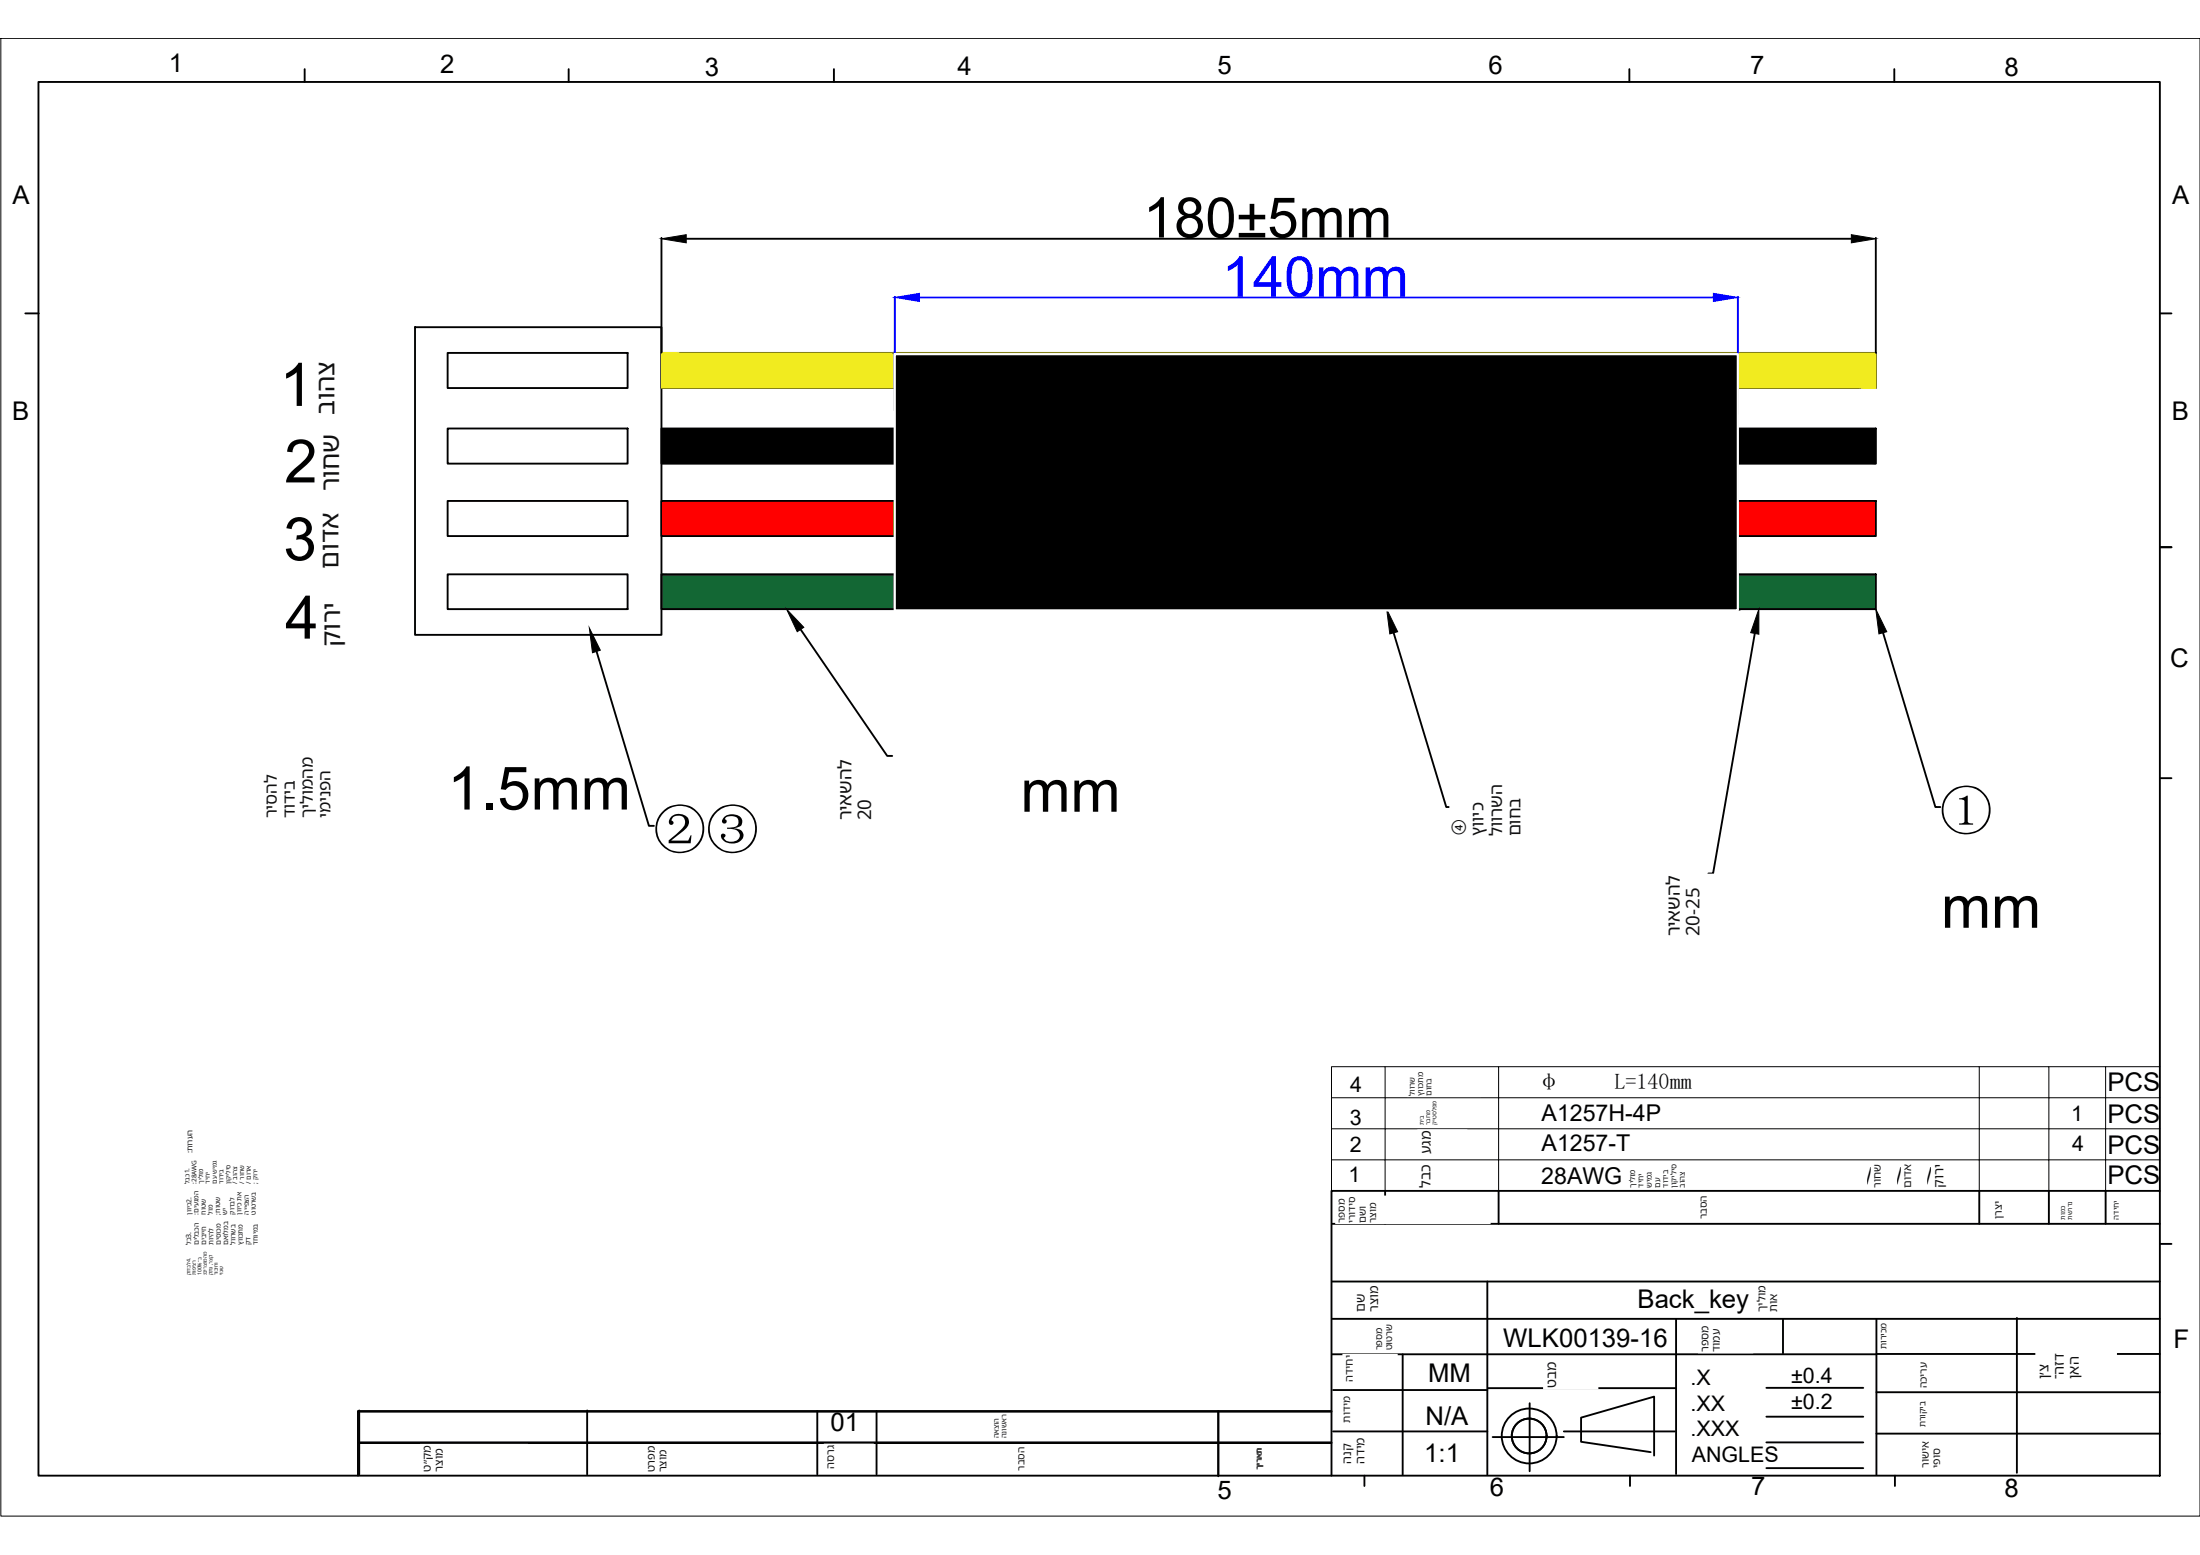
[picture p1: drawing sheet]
<svg xmlns="http://www.w3.org/2000/svg" width="297mm" height="210mm" viewBox="0 0 297 210" stroke-linecap="round" stroke-linejoin="round" font-family="sans-serif">
<!-- layer: 0 -->
<g fill="none" stroke="#000" stroke-width=".25">
<path d="M5.2 11.1h286.4v188.1h-286.4zM41.1 9.3v1.8M76.8 9.3v1.8M112.6 9.3v1.8M220 9.3v1.8M255.8 9.3v1.8M89.3 32.1v15.5M92.7 32.2h157.3M253.3 32.1v15.5M3.4 42.3h1.8M56 44.2h33.3v41.5h-33.3zM60.4 47.6h24.3v4.8h-24.3z"/>
<path d="M60.4 57.8h24.3v4.8h-24.3zM89.3 57.8h164v4.8h-164zM89.3 47.6h164v4.8h-164zM291.6 42.3h1.6M60.4 77.5h24.3v4.7h-24.3zM60.4 67.6h24.3v4.8h-24.3zM89.3 67.6h164v4.8h-164zM89.3 77.5h164v4.7h-164zM291.6 73.8h1.6M291.6 73.9h1.6M80.5 87.9l7.1 23.6h.7M108.1 85l11.7 17h.7"/>
<path d="M188.2 85.4l7.1 23.5h.6M236.9 85.5l-5.6 32.4h-.6M254.2 85.4l7.1 23.5h.7M291.6 105h1.6M179.9 178h111.7M179.9 173h111.7M179.9 165.2h111.7M187 160.8v4.4M200.8 173v26.1M202.3 160.8v4.4M226.3 178v21M240.7 178v4.7"/>
<path d="M253.4 178v21.1M267.2 160.8v4.4M272.3 177.9v20.9M276.6 160.8v4.4M284.3 160.8v4.4M291.6 160.8h-111.8v38.4M291.6 167.9h1.6M48.3 190.5h131.5M48.5 194.7h131.3M48.5 194.8h131.3M48.5 190.4v8.6M79.3 190.4v8.6"/>
<path d="M110.3 190.5v8.5M118.3 190.5v8.5M164.5 190.5v8.8M179.8 190.6h-131.5v8.6M179.9 182.8h73.5M180 187.6h20.8M180 193.2h20.8M184.2 199.2v1.4M189.4 182.8v16.3M200.9 187.4h25.4M201.5 194h9.6M206.5 189.4v9.2"/>
<path d="M211.1 193.2h15M220.1 199.2v1.4M222.9 196l-9.4-1.4v-3.2l9.8-2.9v8M238.5 187.3h13.1M238.5 191.2h13.1M238.5 194.7h13.1M238.5 198.2h13.1M253.4 182.8h38.2M253.4 187.9h38.2M253.4 193.5h38.2M255.8 199.2v1.4M285.3 182.8h.1"/>
<circle cx="206.5" cy="193.8" r="3.7"/>
<circle cx="206.5" cy="193.8" r="2.35"/>
</g>
<!-- layer: DIM -->
<path d="M.1 5.2h296.9v199.5h-296.9z" fill="none" stroke="#000" stroke-width=".14"/>
<!-- layer: 0 -->
<path d="M179.8 148.2v-4.2h7.2v4.2h-7.2v4.2M187 144h15.3v4.2h-15.3v4.2h-7.2v4.2M202.3 144h64.9v4.2h-64.9v4.2h-15.3v4.2h15.3v4.2M267.2 144h9.4v4.2h-9.4v4.2h-64.9v4.2h64.9v4.2M276.6 144h7.7v4.2h-7.7v4.2h-9.4v4.2h9.4v4.2M284.3 144h7.3M291.6 148.2h-7.3v4.2h-7.7v4.2h7.7v4.2M291.6 152.4h-7.3v4.2h7.3M179.8 160.8v-4.2h7.2v4.2" fill="none" stroke="#000" stroke-width=".14"/>
<path d="M89.3 67.6l164 4.8v-4.8zM89.3 67.6l164 4.8h-164z" fill="#f00" stroke="#f00" stroke-width=".14"/>
<path d="M89.3 77.5l164 4.7v-4.7zM89.3 77.5l164 4.7h-164z" fill="#136734" stroke="#136734" stroke-width=".14"/>
<g fill="#000" stroke="#000" stroke-width=".14">
<path d="M89.3 32.2l3.4-.5v1.1zM250 31.7l3.3 .5-3.3 .6zM79.6 84.8l1.5 3-1.1 .3zM106.2 82.2l2.3 2.5-.9 .6zM187.2 82.2l1.5 3.1-1.1 .3zM237.5 82.2v3.4l-1.1-.2zM253.3 82.2l1.4 3.1-1 .3z"/>
<path d="M120.8 47.8l113.8 34.6v-34.6zM120.8 47.8l113.8 34.6h-113.8z"/>
<path d="M89.3 57.8l164 4.8v-4.8zM89.3 57.8l164 4.8h-164z"/>
</g>
<path d="M89.3 47.6l164 4.8v-4.8zM89.3 47.6l164 4.8h-164z" fill="#f1eb1f" stroke="#f1eb1f" stroke-width=".14"/>
<path d="M120.8 40.1v15.3M124.1 40.1h107.2M234.6 40.1v15.8" fill="none" stroke="#00f" stroke-width=".25"/>
<g fill="#00f" stroke="#00f" stroke-width=".14">
<path d="M120.8 40.1l3.3-.5v1.1z"/>
<path d="M231.3 39.6l3.3 .5-3.3 .6z"/>
</g>
<path d="M120.8 47.8h113.8v34.6h-113.8z" fill="none" stroke="#fff" stroke-width=".3"/>
<g fill="#fff" stroke="#fff" stroke-width=".35">
<path d="M180.5 161.6h20.6v3.5h-20.6z"/>
<path d="M278.1 162.2h5v2.5h-5z"/>
<path d="M285.2 162.1h5.1v2.5h-5.1z"/>
<path d="M182.8 173.5h14.2v3.5h-14.2z"/>
<path d="M185.6 178.7h7.1v3.6h-7.1z"/>
<path d="M181.4 182.9h7.1v3.6h-7.1z"/>
<path d="M181.1 188.5h7.1v3.5h-7.1z"/>
<path d="M181 194h7.2v3.6h-7.2z"/>
<path d="M208.5 183.8h7.1v3.6h-7.1z"/>
<path d="M229.4 179h7.1v3.5h-7.1z"/>
<path d="M253.7 178.6h12.5v3.5h-12.5z"/>
<path d="M259 189.1h7.1v3.6h-7.1z"/>
<path d="M259.2 194.6h7.1v3.5h-7.1z"/>
<path d="M259 183.9h7.1v3.5h-7.1z"/>
<path d="M269.1 162.1h6.2v2.5h-6.2z"/>
<path d="M169.4 195.5h6v2.9h-6z"/>
<path d="M275 182.6h10.7v3.6h-10.7z"/>
<path d="M56.9 195.1h14.2v3.5h-14.2z"/>
<path d="M111.4 195h6.4v3.2h-6.4z"/>
<path d="M137.2 195.3h6.4v3.2h-6.4z"/>
<path d="M169.4 195.4h6v2.9h-6z"/>
<path d="M134 190.9h12.8v3.2h-12.8z"/>
<path d="M87.2 195.2h14.2v3.6h-14.2z"/>
<path d="M229.3 161.3h6.4v3.2h-6.4z"/>
<path d="M191.5 157.1h6.4v3.2h-6.4z"/>
<path d="M191.5 152.6h6.4v3.2h-6.4z"/>
<path d="M191.6 148.6h6.4v3.2h-6.4z"/>
<path d="M190.1 144.7h9.6v3.2h-9.6z"/>
<path d="M237.1 173.5h10.7v3.6h-10.7z"/>
<path d="M219.9 157.1h32v3.2h-32z"/>
<path d="M252.8 157.1h3.2v3.2h-3.2z"/>
<path d="M256.8 157.1h3.2v3.2h-3.2z"/>
<path d="M260.9 157.1h3.2v3.2h-3.2z"/>
<path d="M25.1 152.5h9.6v3.2h-9.6z"/>
<path d="M24.9 156.6h68.8v3.2h-68.8z"/>
<path d="M25.1 160.8h38.4v3.2h-38.4z"/>
<path d="M25 164.9h48.1v3.2h-48.1z"/>
<path d="M25.1 169h65.6v3.2h-65.6z"/>
<path d="M195.9 105.8h21.3v7.1h-21.3z"/>
<path d="M42.2 47.7h8.3v8.3h-8.3z"/>
<path d="M42.9 58h8.3v8.3h-8.3z"/>
<path d="M42.8 68.5h8.3v8.3h-8.3z"/>
<path d="M43 79.1h8.3v8.3h-8.3z"/>
<path d="M35.5 102.1h24.9v8.3h-24.9z"/>
<path d="M112.9 102.4h24.9v8.3h-24.9z"/>
<path d="M224.7 118.1h37.4v8.3h-37.4z"/>
</g>
<g font-size="8.1">
<text x="37.7" y="54.8">1</text>
<text x="38.4" y="65.1">2</text>
<text x="38.3" y="75.6">3</text>
<text x="38.5" y="86.2">4</text>
<text x="60.4" y="109.3">1.5mm</text>
<text x="137.8" y="109.6">mm</text>
<text x="262.1" y="125.2">mm</text>
</g>
<text font-size="7.6" x="154.3" y="32.1">180±5mm</text>
<text font-size="7.6" fill="#00f" x="165" y="40">140mm</text>
<g font-size="7.1">
<text x="261.9" y="111.9">①</text>
<text x="88.3" y="114.4">②③</text>
</g>
<g font-size="3.5">
<text x="22.8" y="9.7">1</text>
<text x="59.4" y="9.8">2</text>
<text x="95.2" y="10.3">3</text>
<text x="129.3" y="10.1">4</text>
<text x="164.4" y="10">5</text>
<text x="201" y="10">6</text>
<text x="236.3" y="10">7</text>
<text x="270.6" y="10.2">8</text>
<text x="1.7" y="27.6">A</text>
<text x="293.3" y="27.6">A</text>
<text x="1.6" y="56.7">B</text>
<text x="293.2" y="56.7">B</text>
<text x="293" y="90.1">C</text>
<text x="284.6" y="147.3">PCS</text>
<text x="284.6" y="151.7">PCS</text>
<text x="284.6" y="155.8">PCS</text>
<text x="284.6" y="159.8">PCS</text>
<text x="221.1" y="176.6">Back_key</text>
<text x="203" y="181.8">WLK00139-16</text>
<text x="293.4" y="182">F</text>
<text x="192.8" y="186.6">MM</text>
<text x="112.1" y="193.2">01</text>
<text x="192.3" y="197.3">1:1</text>
<text x="192.5" y="192.3">N/A</text>
<text x="164.4" y="202.4">5</text>
<text x="201.2" y="202">6</text>
<text x="236.5" y="201.8">7</text>
<text x="270.6" y="202.1">8</text>
</g>
<g font-size="3.5" fill="#111">
<text x="45.1" y="56" transform="rotate(-90 45.1 56)">בוהצ</text>
<text x="45.8" y="66.3" transform="rotate(-90 45.8 66.3)">רוחש</text>
<text x="45.7" y="76.8" transform="rotate(-90 45.7 76.8)">םודא</text>
<text x="45.9" y="87.4" transform="rotate(-90 45.9 87.4)">קורי</text>
</g>
<g font-size="3.1">
<text x="208.1" y="155.4">A1257-T</text>
<text x="208.1" y="151.4">A1257H-4P</text>
<text x="208.1" y="159.9">28AWG</text>
<text x="251.9" y="159.9">/</text>
<text x="256" y="159.9">/</text>
<text x="260" y="159.9">/</text>
</g>
<g font-size="3">
<text x="207.6" y="147">φ</text>
<text x="218" y="147">L=140mm</text>
</g>
<g font-size="2.9">
<text x="182.3" y="147.5">4</text>
<text x="182.2" y="151.9">3</text>
<text x="182.3" y="155.5">2</text>
<text x="279.6" y="151.3">1</text>
<text x="279.8" y="155.3">4</text>
<text x="182.1" y="159.6">1</text>
<text x="228.2" y="187">.X</text>
<text x="228.2" y="190.4">.XX</text>
<text x="241.8" y="186.7">±0.4</text>
<text x="241.8" y="190.2">±0.2</text>
<text x="228.2" y="193.9">.XXX</text>
<text x="228.4" y="197.4">ANGLES</text>
</g>
<g font-size="2.5" fill="#111">
<text x="115" y="110.7" transform="rotate(-90 115 110.7)">ריאשהל</text>
<text x="117.6" y="110.7" transform="rotate(-90 117.6 110.7)">20</text>
<text x="226.8" y="126.4" transform="rotate(-90 226.8 126.4)">ריאשהל</text>
<text x="229.5" y="126.4" transform="rotate(-90 229.5 126.4)">20-25</text>
</g>
<g font-size="2.4" fill="#111">
<text x="197.8" y="112.9" transform="rotate(-90 197.8 112.9)">4</text>
<text x="200.3" y="112.9" transform="rotate(-90 200.3 112.9)">ץוויכ</text>
<text x="202.8" y="112.9" transform="rotate(-90 202.8 112.9)">לוורשה</text>
<text x="205.3" y="112.9" transform="rotate(-90 205.3 112.9)">םוחב</text>
</g>
<g font-size="2.3" fill="#111">
<text x="37.4" y="110.4" transform="rotate(-90 37.4 110.4)">ריסהל</text>
<text x="39.8" y="110.4" transform="rotate(-90 39.8 110.4)">דודיב</text>
<text x="42.2" y="110.4" transform="rotate(-90 42.2 110.4)">ךילומהמ</text>
<text x="44.6" y="110.4" transform="rotate(-90 44.6 110.4)">ימינפה</text>
</g>
<g font-size="2" fill="#111">
<text x="193.2" y="155.8" transform="rotate(-90 193.2 155.8)">עגמ</text>
<text x="193.1" y="160.3" transform="rotate(-90 193.1 160.3)">לבכ</text>
<text x="276.6" y="186.2" transform="rotate(-90 276.6 186.2)">ן׳צ</text>
<text x="278.6" y="186.2" transform="rotate(-90 278.6 186.2)">־הזד</text>
<text x="280.7" y="186.2" transform="rotate(-90 280.7 186.2)">ןאה</text>
</g>
<g font-size="1.9" fill="#111">
<text x="262.4" y="160.3" transform="rotate(-90 262.4 160.3)">קורי</text>
<text x="210.1" y="187.4" transform="rotate(-90 210.1 187.4)">טבמ</text>
</g>
<g font-size="1.7" fill="#111">
<text x="184.3" y="177" transform="rotate(-90 184.3 177)">םש</text>
<text x="186.1" y="177" transform="rotate(-90 186.1 177)">רצומ</text>
<text x="182.4" y="197.6" transform="rotate(-90 182.4 197.6)">הנק</text>
<text x="184.2" y="197.6" transform="rotate(-90 184.2 197.6)">הדימ</text>
</g>
<g font-size="1.6" fill="#111">
<text x="58.2" y="198.6" transform="rotate(-90 58.2 198.6)">ט״קמ</text>
<text x="59.8" y="198.6" transform="rotate(-90 59.8 198.6)">רצומ</text>
</g>
<g font-size="1.5" fill="#111">
<text x="254" y="160.3" transform="rotate(-90 254 160.3)">רוחש</text>
<text x="258.1" y="160.3" transform="rotate(-90 258.1 160.3)">םודא</text>
<text x="270.3" y="164.6" transform="rotate(-90 270.3 164.6)">ןרצי</text>
<text x="238.4" y="177.1" transform="rotate(-90 238.4 177.1)">ךילומ</text>
<text x="240" y="177.1" transform="rotate(-90 240 177.1)">תוא</text>
<text x="230.7" y="182.5" transform="rotate(-90 230.7 182.5)">רפסמ</text>
<text x="232.2" y="182.5" transform="rotate(-90 232.2 182.5)">דומע</text>
<text x="182.7" y="186.5" transform="rotate(-90 182.7 186.5)">הדיחי</text>
<text x="88.4" y="198.8" transform="rotate(-90 88.4 198.8)">טרפמ</text>
<text x="90" y="198.8" transform="rotate(-90 90 198.8)">רצומ</text>
<text x="112.6" y="198.2" transform="rotate(-90 112.6 198.2)">הסרג</text>
<text x="260.4" y="198.1" transform="rotate(-90 260.4 198.1)">רושיא</text>
<text x="262" y="198.1" transform="rotate(-90 262 198.1)">יפוס</text>
</g>
<g font-size="1.4" fill="#111">
<text x="181.6" y="165.1" transform="rotate(-90 181.6 165.1)">רפסמ</text>
<text x="183" y="165.1" transform="rotate(-90 183 165.1)">ירודיס</text>
<text x="184.4" y="165.1" transform="rotate(-90 184.4 165.1)">םשו</text>
<text x="185.8" y="165.1" transform="rotate(-90 185.8 165.1)">רצומ</text>
<text x="230.4" y="164.5" transform="rotate(-90 230.4 164.5)">רבסה</text>
<text x="260.2" y="187.4" transform="rotate(-90 260.2 187.4)">הכירע</text>
<text x="182.3" y="192" transform="rotate(-90 182.3 192)">תודימ</text>
<text x="138.3" y="198.5" transform="rotate(-90 138.3 198.5)">רבסה</text>
</g>
<g font-size="1.3" fill="#111">
<text x="186.6" y="182.3" transform="rotate(-90 186.6 182.3)">רפסמ</text>
<text x="188" y="182.3" transform="rotate(-90 188 182.3)">טוטרש</text>
</g>
<g font-size="1.2" fill="#111">
<text x="254.7" y="182.1" transform="rotate(-90 254.7 182.1)">תוריכמ</text>
<text x="260" y="192.7" transform="rotate(-90 260 192.7)">תרוקיב</text>
</g>
<g font-size="1.1" fill="#111">
<text x="191" y="147.9" transform="rotate(-90 191 147.9)">לוורש</text>
<text x="192.2" y="147.9" transform="rotate(-90 192.2 147.9)">ץווכתמ</text>
<text x="193.3" y="147.9" transform="rotate(-90 193.3 147.9)">םוחב</text>
<text x="26" y="155.7" transform="rotate(-90 26 155.7)">:</text>
<text x="26" y="155.4" transform="rotate(-90 26 155.4)">תורעה</text>
<text x="220.8" y="160.3" transform="rotate(-90 220.8 160.3)">ךילומ</text>
<text x="221.9" y="160.3" transform="rotate(-90 221.9 160.3)">דיחי</text>
<text x="223" y="160.3" transform="rotate(-90 223 160.3)">שימג</text>
<text x="224.1" y="160.3" transform="rotate(-90 224.1 160.3)">םע</text>
<text x="225.2" y="160.3" transform="rotate(-90 225.2 160.3)">דודיב</text>
<text x="226.4" y="160.3" transform="rotate(-90 226.4 160.3)">ןוקיליס</text>
<text x="227.5" y="160.3" transform="rotate(-90 227.5 160.3)">בוהצ</text>
<text x="286.1" y="164.6" transform="rotate(-90 286.1 164.6)">הדיחי</text>
<text x="170.4" y="198.4" transform="rotate(-90 170.4 198.4)">ךיראת</text>
</g>
<g font-size="1" fill="#111">
<text x="134.8" y="194.1" transform="rotate(-90 134.8 194.1)">האצוה</text>
<text x="135.9" y="194.1" transform="rotate(-90 135.9 194.1)">הנושאר</text>
</g>
<g font-size=".9" fill="#111">
<text x="25.6" y="159.8" transform="rotate(-90 25.6 159.8)">לבכ1.</text>
<text x="26.5" y="159.8" transform="rotate(-90 26.5 159.8)">:28AWG</text>
<text x="27.4" y="159.8" transform="rotate(-90 27.4 159.8)">ךילומ</text>
<text x="28.4" y="159.8" transform="rotate(-90 28.4 159.8)">דיחי</text>
<text x="29.3" y="159.8" transform="rotate(-90 29.3 159.8)">םע שימג</text>
<text x="30.2" y="159.8" transform="rotate(-90 30.2 159.8)">דודיב</text>
<text x="31.1" y="159.8" transform="rotate(-90 31.1 159.8)">ןוקיליס</text>
<text x="32" y="159.8" transform="rotate(-90 32 159.8)">/ בוהצ</text>
<text x="32.9" y="159.8" transform="rotate(-90 32.9 159.8)">/ רוחש</text>
<text x="33.9" y="159.8" transform="rotate(-90 33.9 159.8)">/ םודא</text>
<text x="34.8" y="159.8" transform="rotate(-90 34.8 159.8)">;</text>
<text x="34.8" y="159.3" transform="rotate(-90 34.8 159.3)">קורי</text>
<text x="25.8" y="164" transform="rotate(-90 25.8 164)">ןוויכ2.</text>
<text x="26.8" y="164" transform="rotate(-90 26.8 164)">:</text>
<text x="26.8" y="163.7" transform="rotate(-90 26.8 163.7)">םיעגמה</text>
<text x="27.8" y="164" transform="rotate(-90 27.8 164)">חוטש</text>
<text x="28.8" y="164" transform="rotate(-90 28.8 164)">לומ</text>
<text x="29.7" y="164" transform="rotate(-90 29.7 164)">;</text>
<text x="29.7" y="163.7" transform="rotate(-90 29.7 163.7)">חוטש</text>
<text x="30.7" y="164" transform="rotate(-90 30.7 164)">שי</text>
<text x="31.7" y="164" transform="rotate(-90 31.7 164)">קודבל</text>
<text x="32.6" y="164" transform="rotate(-90 32.6 164)">ןוויכ תא</text>
<text x="33.6" y="164" transform="rotate(-90 33.6 164)">הייפצה</text>
<text x="34.6" y="164" transform="rotate(-90 34.6 164)">טוטרשב</text>
<text x="278.8" y="164.7" transform="rotate(-90 278.8 164.7)">תומכ</text>
<text x="279.8" y="164.7" transform="rotate(-90 279.8 164.7)">תשרדנ</text>
<text x="25.8" y="168.1" transform="rotate(-90 25.8 168.1)">לכ3.</text>
<text x="26.8" y="168.1" transform="rotate(-90 26.8 168.1)">םילבכה</text>
<text x="27.8" y="168.1" transform="rotate(-90 27.8 168.1)">םיבייח</text>
<text x="28.8" y="168.1" transform="rotate(-90 28.8 168.1)">תויהל</text>
<text x="29.8" y="168.1" transform="rotate(-90 29.8 168.1)">םיסוכמ</text>
<text x="30.8" y="168.1" transform="rotate(-90 30.8 168.1)">םאולמב</text>
<text x="31.8" y="168.1" transform="rotate(-90 31.8 168.1)">לוורשב</text>
<text x="32.8" y="168.1" transform="rotate(-90 32.8 168.1)">ץווכתמ</text>
<text x="33.8" y="168.1" transform="rotate(-90 33.8 168.1)">קד</text>
<text x="34.8" y="168.1" transform="rotate(-90 34.8 168.1)">דחוימב</text>
</g>
<g font-size=".8" fill="#111">
<text x="192.3" y="151.8" transform="rotate(-90 192.3 151.8)">תיב</text>
<text x="193.1" y="151.8" transform="rotate(-90 193.1 151.8)">רבחמ</text>
<text x="194" y="151.8" transform="rotate(-90 194 151.8)">קיטסלפמ</text>
</g>
<g font-size=".7" fill="#111">
<text x="25.7" y="172.2" transform="rotate(-90 25.7 172.2)">קודבל4.</text>
<text x="26.5" y="172.2" transform="rotate(-90 26.5 172.2)">תופיצר</text>
<text x="27.2" y="172.2" transform="rotate(-90 27.2 172.2)">100%־ב</text>
<text x="27.9" y="172.2" transform="rotate(-90 27.9 172.2)">:</text>
<text x="27.9" y="172" transform="rotate(-90 27.9 172)">םירצומהמ</text>
<text x="28.7" y="172.2" transform="rotate(-90 28.7 172.2)">קתנ ,רצק</text>
<text x="29.4" y="172.2" transform="rotate(-90 29.4 172.2)">רוביחו</text>
<text x="30.1" y="172.2" transform="rotate(-90 30.1 172.2)">יוגש</text>
</g>
</svg>
